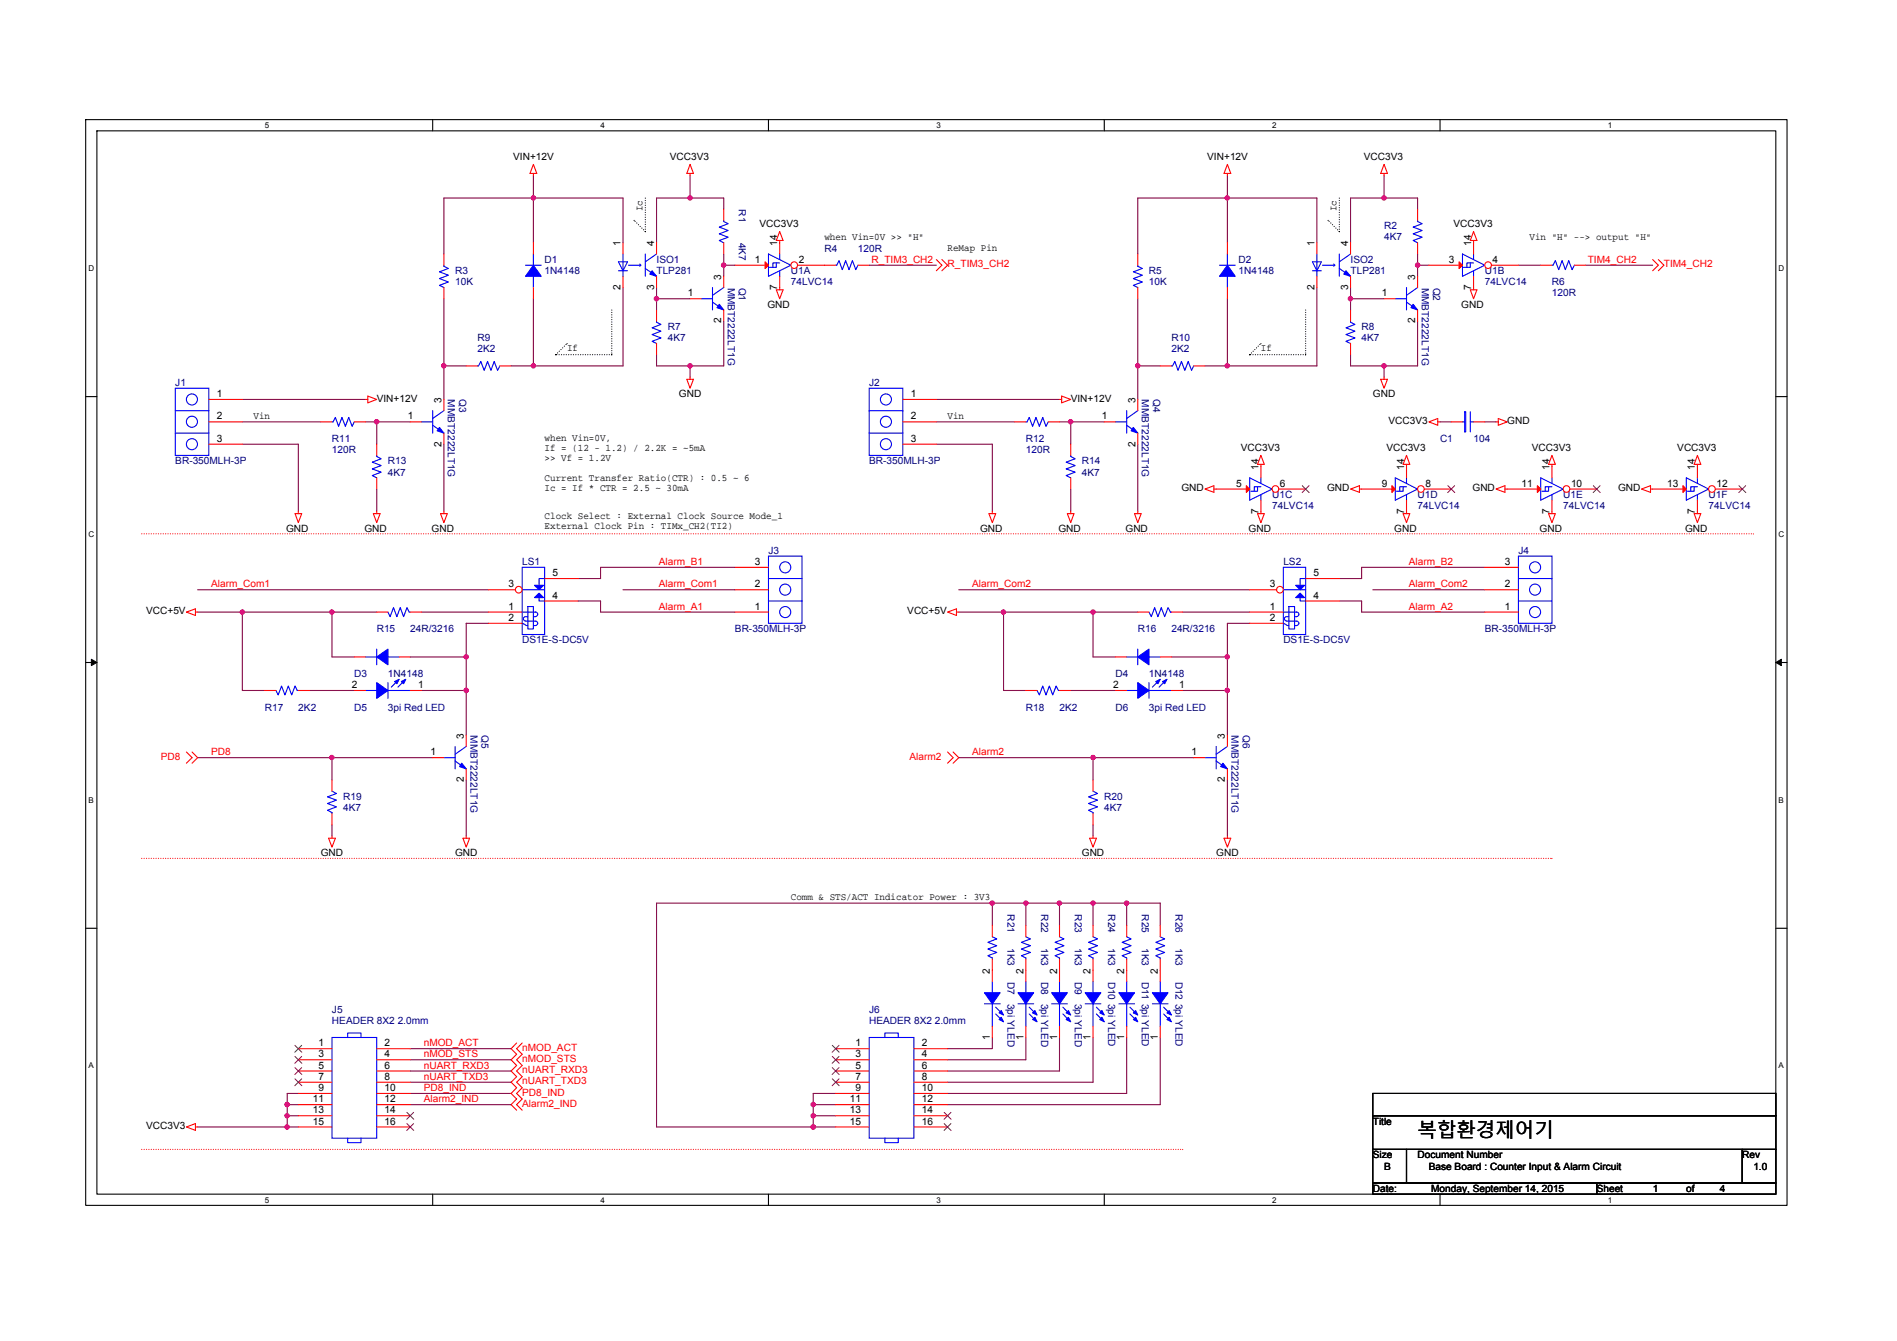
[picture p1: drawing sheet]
<svg xmlns="http://www.w3.org/2000/svg" width="297mm" height="210mm" viewBox="0 0 297 210" stroke-linecap="round" stroke-linejoin="round" font-family="sans-serif">
<path d="M13.4 18.7h266.4v170h-266.4zM15.2 20.5h262.9v166.5h-262.9z" fill="none" stroke="#000" stroke-width=".17"/>
<g fill="#fff">
<path d="M41.5 18.9h.6v1.4h-.6z"/>
<path d="M41.5 187.2h.6v1.4h-.6z"/>
</g>
<path d="M67.8 18.7v1.8M67.8 187v1.7" fill="none" stroke="#000" stroke-width=".17"/>
<g fill="#fff">
<path d="M94 18.9h.7v1.4h-.7z"/>
<path d="M94 187.2h.7v1.4h-.7z"/>
</g>
<path d="M120.3 18.7v1.8M120.3 187v1.7" fill="none" stroke="#000" stroke-width=".17"/>
<g fill="#fff">
<path d="M146.6 18.9h.7v1.4h-.7z"/>
<path d="M146.6 187.2h.7v1.4h-.7z"/>
</g>
<path d="M172.9 18.7v1.8M172.9 187v1.7" fill="none" stroke="#000" stroke-width=".17"/>
<g fill="#fff">
<path d="M199.2 18.9h.7v1.4h-.7z"/>
<path d="M199.2 187.2h.7v1.4h-.7z"/>
</g>
<path d="M225.5 18.7v1.8M225.5 187v1.7" fill="none" stroke="#000" stroke-width=".17"/>
<g fill="#fff">
<path d="M251.8 18.9h.7v1.4h-.7z"/>
<path d="M251.8 187.2h.7v1.4h-.7z"/>
<path d="M13.9 41.3h.8v1.4h-.8z"/>
<path d="M278.5 41.3h.9v1.4h-.9z"/>
<path d="M13.9 82.9h.8v1.4h-.8z"/>
<path d="M278.5 82.9h.9v1.4h-.9z"/>
</g>
<path d="M13.4 62.1h1.8M278.1 62.1h1.7" fill="none" stroke="#000" stroke-width=".17"/>
<g fill="#fff">
<path d="M13.9 124.5h.8v1.4h-.8z"/>
<path d="M278.5 124.5h.8v1.4h-.8z"/>
</g>
<path d="M13.4 103.7h1.8M278.1 103.7h1.7" fill="none" stroke="#000" stroke-width=".17"/>
<path d="M14.3 103.2l.9 .5-.9 .5zM278.1 103.7l.8-.5v1z" fill="#000" stroke="#000" stroke-width=".16"/>
<g fill="#fff">
<path d="M13.8 166.2h.9v1.4h-.9z"/>
<path d="M278.5 166.2h.8v1.4h-.8z"/>
</g>
<path d="M13.4 145.4h1.8M278.1 145.4h1.7M215 171.2h63.1v3.5h-63.1zM215 174.7h63.1v5.3h-63.1zM215 180h5.2v5.2h-5.2zM220.2 180h52.6v5.2h-52.6zM272.8 180h5.3v5.2h-5.3zM215 185.2h35v1.8h-35zM250 185.2h28.1v1.8h-28.1z" fill="none" stroke="#000" stroke-width=".17"/>
<g fill="none" stroke="#000" stroke-width=".17" stroke-dasharray="0 .3">
<path d="M99.3 34.5h.1M101 31v5.3M101 36.3h.1M101 36.3l-1.7-1.8M208 34.5h.1M209.7 31v5.3M209.7 36.3h.1M209.7 36.3l-1.7-1.8M87 55.5h.1M87 55.5l1.8-1.7M88.8 53.8h.1M95.8 48.5v7"/>
<path d="M95.8 55.5h.1M95.8 55.5h-8.8M195.7 55.5h.1M195.7 55.5l1.7-1.7M197.4 53.8h.1M204.4 48.5v7M204.4 55.5h.1M204.4 55.5h-8.7"/>
</g>
<path d="M22.2 83.6h252.3M274.5 83.6h.1M22.2 134.4h220.8M243 134.4h.1M22.2 180h163M185.2 180h.1" fill="none" stroke="#f00" stroke-width=".17" stroke-dasharray="0 .3"/>
<g fill="none" stroke="#800040" stroke-width=".17">
<path d="M83.5 27.5v3.5M83.5 31h-14v8.8M83.5 31v7M83.5 31h14.1v7M108.1 31h-5.3v7M108.1 27.5v3.5M108.1 31h5.2v1.8M113.3 39.8v1.7M192.2 31h14v7M192.2 31h-14v8.8M192.2 27.5v3.5M192.2 31v7"/>
<path d="M216.7 31h-5.2v7M216.7 27.5v3.5M216.7 31h5.3v1.8M222 39.8v1.7M69.5 57.3h3.5M69.5 46.8v15.7M80 57.3h3.5M83.5 46.8v10.5M97.6 45v12.3h-14.1M102.8 55.5v1.8h5.3M102.8 46.8v1.7M102.8 45v1.8"/>
<path d="M102.8 46.8h5.3M108.1 57.3v1.8M113.3 50.3v7h-5.2M113.3 41.5h1.8M113.3 41.5v1.8M136.1 41.5h10.5M178.2 57.3h3.5M178.2 46.8v15.7M188.7 57.3h3.5M192.2 46.8v10.5M206.2 45v12.3h-14M211.5 46.8h5.2"/>
<path d="M211.5 46.8v1.7M211.5 55.5v1.8h5.2M211.5 45v1.8M216.7 57.3v1.8M222 41.5h1.7M222 41.5v1.8M222 50.3v7h-5.3M237.8 41.5h3.5M248.3 41.5h10.5M37.9 62.5h19.3M37.9 69.6h8.8v10.5M37.9 66.1h12.3"/>
<path d="M57.2 66.1h1.8M59 76.6v3.5M59 66.1v3.5M59 66.1h5.2M69.5 69.6v10.5M146.6 69.6h8.8v10.5M146.6 62.5h19.3M146.6 66.1h12.3M165.9 66.1h1.8M167.7 66.1v3.5M167.7 66.1h5.2M167.7 76.6v3.5"/>
<path d="M178.2 69.6v10.5M225.5 66.1h1.7M232.5 66.1h1.7M30.9 95.8h7M30.9 92.4h45.6M37.9 95.8h14.1v7.1h3.5M37.9 95.8v12.3h3.6M52 95.8h7M66 95.8h10.5M76.5 97.6h-3.5v5.3M90.5 94.1h3.5v1.7h21.1M97.6 92.4h17.5"/>
<path d="M115.1 88.8h-21.1v1.8h-3.5M150.1 95.8h7M150.1 92.4h45.6M157.1 95.8h14.1M157.1 95.8v12.3h3.5M171.2 95.8h7M171.2 95.8v7.1h3.5M185.2 95.8h10.5M195.7 97.6h-3.5v5.3M209.7 94.1h3.5v1.7h19.3M215 92.4h17.5M232.5 88.8h-19.3v1.8h-3.5"/>
<path d="M30.9 118.6h21.1M48.5 108.1h7M52 118.6v3.5M52 118.6h15.8M64.2 102.9h8.8M66 108.1h7M73 102.9v5.2M73 108.1v7M150.1 118.6h21.1M167.7 108.1h7M171.2 118.6h15.7M171.2 118.6v3.5"/>
<path d="M183.4 102.9h8.8M185.2 108.1h7M192.2 108.1v7M192.2 102.9v5.2M52 129.2v1.7M73 122.1v8.8M171.2 129.2v1.7M192.2 122.1v8.8M155.4 141.4h-52.6v35.1h24.5M155.4 141.4h5.2M155.4 141.4v3.5M160.6 141.4h5.3"/>
<path d="M160.6 141.4v3.5M165.9 141.4v3.5M165.9 141.4h5.3M171.2 141.4v3.5M171.2 141.4h5.2M176.4 141.4v3.5M176.4 141.4h5.3v3.5M30.9 176.5h14.1M45 176.5h1.7M45 174.7h1.7M45 173h1.7M45 174.7v1.8"/>
<path d="M45 173v1.7M46.7 171.2h-1.7v1.8M64.2 171.2h15.8M64.2 173h15.8M64.2 167.7h15.8M64.2 169.5h15.8M64.2 165.9h15.8M64.2 164.2h15.8M127.3 173v1.7M127.3 174.7h3.5M127.3 176.5h3.5M127.3 173h3.5"/>
<path d="M127.3 174.7v1.8M130.8 171.2h-3.5v1.8M155.4 162.5v1.7h-7M160.6 162.5v3.4h-12.2M165.9 162.5v5.2h-17.5M171.2 162.5v7h-22.8M176.4 162.5v8.7h-28M181.7 162.5v10.5h-33.3"/>
</g>
<g fill="#f0f" stroke="#f0f" stroke-width=".17">
<circle cx="192.2" cy="31" r=".34"/>
<circle cx="192.2" cy="57.3" r=".34"/>
<circle cx="211.4" cy="46.8" r=".34"/>
<circle cx="222" cy="41.5" r=".34"/>
<circle cx="216.7" cy="57.3" r=".35"/>
<circle cx="216.7" cy="31" r=".35"/>
<circle cx="178.2" cy="57.3" r=".34"/>
<circle cx="167.6" cy="66" r=".34"/>
<circle cx="83.5" cy="31" r=".34"/>
<circle cx="83.5" cy="57.3" r=".34"/>
<circle cx="102.8" cy="46.8" r=".35"/>
<circle cx="113.3" cy="41.5" r=".34"/>
<circle cx="108.1" cy="57.3" r=".34"/>
<circle cx="108.1" cy="31" r=".34"/>
<circle cx="69.5" cy="57.3" r=".34"/>
<circle cx="59" cy="66" r=".35"/>
<circle cx="52" cy="95.8" r=".34"/>
<circle cx="52" cy="118.6" r=".34"/>
<circle cx="171.2" cy="118.6" r=".34"/>
<circle cx="192.2" cy="108.1" r=".34"/>
<circle cx="37.9" cy="95.8" r=".34"/>
<circle cx="171.2" cy="95.8" r=".34"/>
<circle cx="73" cy="108.1" r=".34"/>
<circle cx="192.2" cy="102.8" r=".34"/>
<circle cx="157.1" cy="95.8" r=".34"/>
<circle cx="73" cy="102.8" r=".34"/>
<circle cx="45" cy="176.5" r=".34"/>
<circle cx="45" cy="174.7" r=".34"/>
<circle cx="176.4" cy="141.4" r=".34"/>
<circle cx="171.2" cy="141.4" r=".34"/>
<circle cx="127.3" cy="176.5" r=".34"/>
<circle cx="127.3" cy="173" r=".34"/>
<circle cx="165.9" cy="141.4" r=".34"/>
<circle cx="155.4" cy="141.4" r=".35"/>
<circle cx="160.6" cy="141.4" r=".34"/>
<circle cx="127.3" cy="174.7" r=".34"/>
<circle cx="45" cy="173" r=".34"/>
</g>
<g fill="none" stroke="#f00" stroke-width=".17">
<path d="M83.5 25.7l.5 1.5h-1zM83.5 27.2v.3M108.1 25.7l.5 1.5h-1.1zM108.1 27.2v.3M122.1 36.3l.5 1.4h-1zM122.1 37.7v.3M192.2 25.7l.5 1.5h-1zM192.2 27.2v.3M216.7 25.7l.6 1.5h-1.1zM216.7 27.2v.3M230.7 36.3l.6 1.4h-1.1zM230.7 37.7v.3"/>
<path d="M107.5 59.4h1.1l-.5 1.4zM108.1 59.1v.3M121.6 45.4h1l-.5 1.4zM122.1 45v.4M146.6 40.6l.9 .9-.9 .9M147.5 40.6l.9 .9-.9 .9M216.2 59.4h1.1l-.6 1.4zM216.7 59.1v.3M230.2 45.4h1.1l-.6 1.4zM230.7 45v.4M258.8 40.6l.9 .9-.9 .9M259.7 40.6l.8 .9-.8 .9"/>
<path d="M57.2 62.5h.4M57.6 62l1.4 .5-1.4 .6zM165.9 62.5h.3M166.2 62l1.5 .5-1.5 .6zM167.7 74.8v1.8M167.7 69.6v1.7M188.7 76.6l1.4-.5v1zM190.1 76.6h.3M197.4 71.3l.6 1.4h-1.1zM197.4 72.7v.4M211.5 76.6l1.4-.5v1zM212.9 76.6h.3"/>
<path d="M220.2 71.3l.5 1.4h-1zM220.2 72.7v.4M223.7 66.1l1.4-.6v1.1zM225.1 66.1h.4M234.2 66.1h.4M234.2 76.6l1.4-.5v1zM234.6 65.5l1.4 .6-1.4 .5zM235.6 76.6h.4M243 71.3l.5 1.4h-1zM243 72.7v.4M257 76.6l1.4-.5v1zM258.4 76.6h.4"/>
<path d="M265.8 71.3l.5 1.4h-1zM265.8 72.7v.4M29.2 95.8l1.4-.5v1.1zM30.6 95.8h.3M46.2 80.4h1l-.5 1.4zM46.7 80.1v.3M58.5 80.4h1l-.5 1.4zM59 95.8h1.7M59 80.1v.3M64.2 95.8h1.8M69 80.4h1l-.5 1.4zM69.5 80.1v.3"/>
<path d="M148.4 95.8l1.4-.5v1.1zM149.8 95.8h.3M154.9 80.4h1l-.5 1.4zM155.4 80.1v.3M167.1 80.4h1.1l-.5 1.4zM167.7 80.1v.3M177.6 80.4h1.1l-.5 1.4zM178.2 80.1v.3M196.9 80.4h1.1l-.6 1.4zM197.4 80.1v.3M219.7 80.4h1l-.5 1.4zM220.2 80.1v.3"/>
<path d="M242.5 80.4h1l-.5 1.4zM243 80.1v.3M265.3 80.4h1l-.5 1.4zM265.8 80.1v.3M29.2 117.8l.9 .8-.9 .9M30.1 117.8l.8 .8-.8 .9M148.4 117.8l.8 .8-.8 .9M149.2 117.8l.9 .8-.9 .9M160.6 108.1h1.8M165.9 108.1h1.8M51.5 131.3h1l-.5 1.4zM52 130.9v.4"/>
<path d="M72.5 131.3h1l-.5 1.4zM73 130.9v.4M170.6 131.3h1.1l-.5 1.4zM171.2 130.9v.4M191.7 131.3h1l-.5 1.4zM192.2 130.9v.4M29.2 176.5l1.4-.6v1.1zM30.6 176.5h.3M46.7 164.2h5.3M46.7 165.9h5.3M46.7 167.7h5.3M46.7 169.5h5.3"/>
<path d="M46.7 171.2h5.3M46.7 173h5.3M46.7 174.7h5.3M46.7 176.5h5.3M59 164.2h5.2M59 165.9h5.2M59 167.7h5.2M59 169.5h5.2M59 171.2h5.2M59 173h5.2M59 174.7h5.2M59 176.5h5.2"/>
<path d="M80.9 163.3l-.9 .9 .9 .9-.9 .8 .9 .9-.9 .9 .9 .9-.9 .9 .9 .8-.9 .9 .9 .9-.9 .9 .9 .8M81.8 163.3l-.9 .9 .9 .9-.9 .8 .9 .9-.9 .9 .9 .9-.9 .9 .9 .8-.9 .9 .9 .9-.9 .9 .9 .8"/>
</g>
<g fill="none" stroke="#00f" stroke-width=".17">
<path d="M167.7 71.3v.2l.7 .3-1.5 .6 1.5 .5-1.5 .5 1.5 .5-1.5 .6 .8 .3M60.7 95.8l.4 .8 .5-1.5 .5 1.5 .6-1.5 .5 1.5 .5-1.5 .4 .7h.1M200.9 97.6l.3 .2M201 92.4h3.4M201 95.8h2M201 88.8h3.4v10.6h-3.4zM201.3 97.7l.1 .2 .4 .1M201.5 96.6a.34 .34 0 0 0-.4 .3 .34 .34 0 0 0 .4 .3M201.5 97.3h1.5M201.5 96.6h.3M201.8 95h.9v3.5h-.9zM202.7 96.6h.3"/>
<path d="M202.7 98h.3M203 95.8a.35 .35 0 0 1 .4 .4 .35 .35 0 0 1-.4 .3M203 97.3a.34 .34 0 0 1 .4 .3 .34 .34 0 0 1-.4 .3M203.6 93.6v.5h.8M204.4 90.6h-.8v1.1M162.4 108.1l.3 .7 .6-1.4 .5 1.4 .5-1.4 .5 1.4 .6-1.4 .3 .7h.2M52 162.5h7v15.7h-7zM54.4 162.5v-.7h2.1v.7M54.4 178.2v.7h2.1v-.7"/>
</g>
<path d="M46.2 163.7l1.1 1.1M46.2 165.4l1.1 1.1M46.2 167.2l1.1 1.1M46.2 168.9l1.1 1.1M47.2 163.7l-1 1.1M47.2 165.4l-1 1.1M47.2 167.2l-1 1.1M47.2 168.9l-1 1.1M63.7 174.2l1.1 1.1M63.7 175.9l1.1 1.1M64.8 174.2l-1.1 1.1M64.8 175.9l-1.1 1.1" fill="none" stroke="#804000" stroke-width=".16"/>
<g fill="#00f" stroke="#00f" stroke-width=".17">
<path d="M203.6 92.9l.7 .7h-1.4z" fill-rule="evenodd"/>
<path d="M202.9 91.7h1.4l-.7 .7z" fill-rule="evenodd"/>
</g>
<circle cx="200.4" cy="92.3" r=".52" fill="#fff" stroke="#f00" stroke-width=".17"/>
<g fill="none" stroke="#f00" stroke-width=".17">
<path d="M206.2 38v1.8M211.5 38v1.8M129.1 41.5h1.7M134.3 41.5h1.8M206.2 43.3v1.7M211.5 43.3v1.7M236 76.6h5.3M195.7 92.4h4.2M195.7 95.8h5.3M195.7 97.6h5.3M204.4 90.6h5.3M204.4 94.1h5.3"/>
<path d="M41.5 108.1h1.7M46.7 108.1h1.8M52 122.1v1.8M52 127.4v1.8"/>
</g>
<g fill="none" stroke="#00f" stroke-width=".17">
<path d="M206.2 39.8v3.5M209.7 39.8v3.5M211.5 39.8l-1.8 1.2M130.8 41.5h.2l.4-.7 .5 1.4 .5-1.4 .5 1.4 .6-1.4 .5 1.4 .3-.7M205.5 41h1.4l-.7 1.4zM205.5 42.4h1.4M207.1 41.5h1.9M208.8 41.3l.2 .2-.2 .2M209.7 42l1.8 1.3M241.3 74.8l3.5 1.8-3.5 1.7zM242.5 76.2v.7h-1.1M243 76.2h-1v.7"/>
<path d="M243 74.8v.9M243 77.4v.9M43.2 108.1l.4 .7 .5-1.4 .5 1.4 .5-1.4 .6 1.4 .5-1.4 .3 .7h.2M52 123.9l.7 .3-1.4 .6 1.4 .5-1.4 .5 1.4 .5-1.4 .6 .7 .3v.2"/>
</g>
<path d="M210.8 42.4l.7 .9-1.1-.4z" fill-rule="evenodd" fill="#00f" stroke="#00f" stroke-width=".17"/>
<path d="M240.7 76.1l.6 .5-.6 .5z" fill="#f00" stroke="#f00" stroke-width=".17"/>
<circle cx="245.3" cy="76.6" r=".52" fill="#fff" stroke="#f00" stroke-width=".17"/>
<path d="M243 73.1v1.7M243 78.3v1.8M245.8 76.6h4.2M174.7 108.1h1.7M183.4 108.1h1.8" fill="none" stroke="#f00" stroke-width=".17"/>
<path d="M249.5 76.1l1.1 1M250.5 76.1l-1 1" fill="none" stroke="#804000" stroke-width=".16"/>
<g fill="none" stroke="#00f" stroke-width=".17">
<path d="M81.7 97.6l.4 .2M81.8 88.8h3.5v10.6h-3.5zM81.8 92.4h3.5M81.8 95.8h2.1M82.1 97.7l.2 .2 .4 .1M82.3 97.3h1.6M82.7 95h.8v3.5h-.8zM82.7 96.6h-.4a.34 .34 0 0 0-.3 .3 .34 .34 0 0 0 .3 .3M83.5 96.6h.4M83.5 98h.4M83.9 95.8a.35 .35 0 0 1 .3 .4 .35 .35 0 0 1-.3 .3M83.9 97.3a.34 .34 0 0 1 .3 .3 .34 .34 0 0 1-.3 .3"/>
<path d="M84.4 93.6v.5h.9M85.3 90.6h-.9v1.1M176.4 108.1h1.8M179.9 106.9v2.4M179.9 108.1h3.5M181.5 106.5l-1.1 1.1M182.5 106.5l-1 1.1"/>
</g>
<g fill="#00f" stroke="#00f" stroke-width=".17">
<path d="M178.2 106.9l1.7 1.2-1.7 1.2z" fill-rule="evenodd"/>
<path d="M182 106.7l.7-.3-.3 .7z" fill-rule="evenodd"/>
<path d="M181 106.7l.7-.3-.4 .7z" fill-rule="evenodd"/>
<path d="M83.7 93.6l.7-.7 .7 .7z" fill-rule="evenodd"/>
<path d="M83.7 91.7h1.4l-.7 .7z" fill-rule="evenodd"/>
</g>
<circle cx="81.2" cy="92.3" r=".52" fill="#fff" stroke="#f00" stroke-width=".17"/>
<g fill="none" stroke="#f00" stroke-width=".17">
<path d="M97.6 38v1.8M102.8 38v1.8M113.3 38v1.8M113.3 32.8v1.7M192.2 38v1.8M222 38v1.8M222 32.8v1.7M97.6 43.3v1.7M102.8 43.3v1.7M192.2 45v1.8M216.7 46.8h1.8M222 43.3v1.7"/>
<path d="M222 48.5v1.8M241.3 41.5h1.7M246.5 41.5h1.8M64.2 66.1h1.8M69.5 62.5v1.8M69.5 67.8v1.8M158.9 66.1h1.7M164.1 66.1h1.8M213.2 76.6h5.3M227.2 66.1h1.8M230.7 66.1h1.8M76.5 92.4h4.2"/>
<path d="M76.5 95.8h5.3M76.5 97.6h5.3M85.3 90.6h5.2M85.3 94.1h5.2M178.2 95.8h1.7M183.4 95.8h1.8M171.2 150.2v3.5M171.2 144.9v1.8M176.4 144.9v1.8M176.4 150.2v1.7M171.2 160.7v1.8"/>
</g>
<g fill="none" stroke="#00f" stroke-width=".17">
<path d="M97.6 39.8v3.5M101 39.8v3.5M102.8 39.8l-1.8 1.2M113.3 34.5v.2l.7 .3-1.4 .6 1.4 .5-1.4 .5 1.4 .5-1.4 .6 .7 .3M192.2 39.8v1.7M222 34.5v.2l.7 .3-1.4 .6 1.4 .5-1.4 .5 1.4 .5-1.4 .6 .7 .3M96.8 41h1.5l-.7 1.4zM96.8 42.4h1.5M98.4 41.5h1.9M100.2 41.3l.1 .2-.1 .2M101 42l1.8 1.3M191 41.5h2.4"/>
<path d="M192.2 43.3v1.7M218.5 46.8h1.7M220.2 47.3l1.8 1.2M220.2 45v3.5M222 45l-1.8 1.2M243 41.5h.2l.3-.7 .6 1.4 .5-1.4 .5 1.4 .5-1.4 .6 1.4 .3-.7M66 66.1h1.8M67.8 66.6l1.7 1.2M67.8 64.3v3.5M69.5 64.3l-1.7 1.2M160.6 66.1h.2l.4-.7 .5 1.4 .5-1.4 .5 1.4 .6-1.4 .5 1.4 .3-.7M218.5 74.8l3.5 1.8-3.5 1.7z"/>
<path d="M219.7 76.2v.7h-1.1M220.2 76.2h-1v.7M220.2 74.8v.9M220.2 77.4v.9M229 66.1h.3M229.3 64.5h.2v3.1h-.2zM230.2 64.5v3.1M230.2 66.1h.5M179.9 95.8l.4 .8 .5-1.5 .5 1.5 .5-1.5 .6 1.5 .5-1.5 .4 .7h.1M169.9 157.2h2.5M171.2 153.7v1.7M171.2 157.2v3.5"/>
<path d="M171.2 146.7l.6 .3-1.3 .6 1.3 .5-1.3 .5 1.3 .5-1.3 .5 .7 .4v.2M171.7 157.7l1 1.1M171.7 158.8l1 1M176.4 146.7l.7 .3-1.4 .6 1.4 .5-1.4 .5 1.4 .5-1.4 .5 .7 .4v.2"/>
</g>
<g fill="#00f" stroke="#00f" stroke-width=".17">
<path d="M102.1 42.4l.7 .9-1.1-.4z" fill-rule="evenodd"/>
<path d="M192.2 41.5l1.2 1.8h-2.4z" fill-rule="evenodd"/>
<path d="M169.9 155.4h2.5l-1.2 1.8z" fill-rule="evenodd"/>
<path d="M172.5 159.3l.4 .7-.7-.4z" fill-rule="evenodd"/>
<path d="M172.5 158.2l.4 .7-.7-.3z" fill-rule="evenodd"/>
<path d="M221.3 47.6l.7 .9-1.1-.3z" fill-rule="evenodd"/>
<path d="M68.8 66.9l.7 .9-1.1-.3z" fill-rule="evenodd"/>
</g>
<path d="M217.9 76.1l.6 .5-.6 .5z" fill="#f00" stroke="#f00" stroke-width=".17"/>
<circle cx="222.5" cy="76.6" r=".52" fill="#fff" stroke="#f00" stroke-width=".17"/>
<g fill="none" stroke="#f00" stroke-width=".17">
<path d="M83.5 38v1.8M83.5 45v1.8M108.1 46.8h1.7M113.3 43.3v1.7M113.3 48.5v1.8M211.5 53.8v1.7M211.5 48.5v1.8M172.9 66.1h1.8M178.2 62.5v1.8M178.2 67.8v1.8M190.4 76.6h5.3M220.2 73.1v1.7"/>
<path d="M220.2 78.3v1.8M223 76.6h4.2M155.4 144.9v1.8M155.4 150.2v1.7M165.9 151.9v1.8M165.9 160.7v1.8"/>
</g>
<path d="M226.7 76.1l1.1 1M227.8 76.1l-1.1 1" fill="none" stroke="#804000" stroke-width=".16"/>
<g fill="none" stroke="#00f" stroke-width=".17">
<path d="M83.5 39.8v1.7M82.3 41.5h2.4M83.5 43.3v1.7M109.8 46.8h1.8M111.6 47.3l1.7 1.2M111.6 45v3.5M113.3 45l-1.7 1.2M211.5 50.3v.2l.7 .3-1.4 .5 1.4 .6-1.4 .5 1.4 .5-1.4 .5 .7 .4M174.7 66.1h1.7M176.4 66.6l1.8 1.2M176.4 64.3v3.5M178.2 64.3l-1.8 1.2"/>
<path d="M195.7 74.8l3.5 1.8-3.5 1.7zM196.9 76.2v.7h-1M197.4 76.2h-1v.7M197.4 74.8v.9M197.4 77.4v.9M155.4 146.7l.7 .3-1.4 .6 1.4 .5-1.4 .5 1.4 .5-1.4 .5 .7 .4v.2M164.7 157.2h2.4M165.9 153.7v1.7M165.9 157.2v3.5M166.4 157.7l1.1 1.1M166.4 158.8l1.1 1"/>
</g>
<g fill="#00f" stroke="#00f" stroke-width=".17">
<path d="M112.6 47.6l.7 .9-1-.3z" fill-rule="evenodd"/>
<path d="M83.5 41.5l1.2 1.8h-2.4z" fill-rule="evenodd"/>
<path d="M164.7 155.4h2.4l-1.2 1.8z" fill-rule="evenodd"/>
<path d="M166.9 159.6l.4-.3 .4 .7z" fill-rule="evenodd"/>
<path d="M167.3 158.2l.4 .7-.8-.3z" fill-rule="evenodd"/>
<path d="M177.5 66.9l.7 .9-1.1-.3z" fill-rule="evenodd"/>
</g>
<path d="M195.2 76.1l.5 .5-.5 .5z" fill="#f00" stroke="#f00" stroke-width=".17"/>
<circle cx="199.7" cy="76.6" r=".52" fill="#fff" stroke="#f00" stroke-width=".17"/>
<g fill="none" stroke="#f00" stroke-width=".17">
<path d="M102.8 53.8v1.7M102.8 48.5v1.8M223.7 41.5h5.3M32.7 62.5h5.2M32.7 66.1h5.2M32.7 69.6h5.2M197.4 73.1v1.7M197.4 78.3v1.8M200.3 76.6h4.1M115.1 95.8h5.2M115.1 92.4h5.2M115.1 88.8h5.2"/>
<path d="M232.5 95.8h5.3M232.5 92.4h5.3M232.5 88.8h5.3M55.5 108.1h1.7M55.5 102.9h1.7M62.5 102.9h1.7M64.2 108.1h1.8M174.7 102.9h1.7M181.7 102.9h1.7M171.2 122.1v1.8M171.2 127.4v1.8M155.4 151.9v1.8"/>
<path d="M160.6 144.9v1.8M160.6 150.2v1.7M165.9 144.9v1.8M165.9 150.2v1.7M176.4 151.9v1.8M181.7 150.2v3.5M181.7 144.9v1.8M155.4 160.7v1.8M176.4 160.7v1.8M181.7 160.7v1.8"/>
</g>
<path d="M203.9 76.1l1.1 1M205 76.1l-1.1 1" fill="none" stroke="#804000" stroke-width=".16"/>
<g fill="none" stroke="#00f" stroke-width=".17">
<path d="M229 39.8l3.5 1.7-3.5 1.8zM230.7 39.8v.8M102.8 50.3v.2l.7 .3-1.4 .5 1.4 .6-1.4 .5 1.4 .5-1.4 .5 .7 .4M230.2 41.2v.7h-1M230.7 41.2h-1v.7M230.7 42.4v.9M27.4 64.3h5.3M27.4 67.8h5.3M27.4 60.8h5.3v10.5h-5.3zM120.3 87.1h5.3v10.5h-5.3zM120.3 94.1h5.3M120.3 90.6h5.3"/>
<path d="M237.8 87.1h5.2v10.5h-5.2zM237.8 94.1h5.2M237.8 90.6h5.2M57.2 108.1h1.8M57.2 102.9h1.8M59 101.6v2.5M60.7 106.9v2.4M60.7 108.1h3.5M60.7 102.9h1.8M62.3 106.5l-1 1.1M63.4 106.5l-1.1 1.1M176.4 102.9h1.8"/>
<path d="M178.2 101.6v2.5M179.9 102.9h1.8M171.2 123.9l.6 .3-1.3 .6 1.3 .5-1.3 .5 1.3 .5-1.3 .6 .7 .3v.2M154.2 157.2h2.4M155.4 153.7v1.7M155.4 157.2v3.5M155.9 157.7l1.1 1.1M155.9 158.8l1.1 1M160.6 146.7l.8 .3-1.5 .6 1.5 .5-1.5 .5 1.5 .5-1.5 .5 .7 .4v.2M165.9 146.7l.7 .3-1.4 .6 1.4 .5-1.4 .5 1.4 .5-1.4 .5 .7 .4v.2M175.2 157.2h2.4M176.4 153.7v1.7"/>
<path d="M176.4 157.2v3.5M176.9 157.7l1.1 1.1M176.9 158.8l1.1 1M180.4 157.2h2.5M181.7 153.7v1.7M181.7 157.2v3.5M181.7 146.7l.7 .3-1.4 .6 1.4 .5-1.4 .5 1.4 .5-1.4 .5 .7 .4v.2M182.2 157.7l1.1 1.1M182.2 158.8l1.1 1"/>
<circle cx="30.1" cy="69.6" r=".87"/>
<circle cx="30.1" cy="62.5" r=".87"/>
<circle cx="30.1" cy="66" r=".87"/>
<circle cx="123" cy="92.3" r=".87"/>
<circle cx="123" cy="88.8" r=".87"/>
<circle cx="123" cy="95.8" r=".87"/>
<circle cx="240.4" cy="92.3" r=".87"/>
<circle cx="240.4" cy="95.8" r=".87"/>
<circle cx="240.4" cy="88.8" r=".87"/>
</g>
<g fill="#00f" stroke="#00f" stroke-width=".17">
<path d="M175.2 155.4h2.4l-1.2 1.8z" fill-rule="evenodd"/>
<path d="M177.5 159.6l.3-.3 .4 .7z" fill-rule="evenodd"/>
<path d="M177.8 158.2l.4 .7-.7-.3z" fill-rule="evenodd"/>
<path d="M178.2 102.9l1.7-1.3v2.5z" fill-rule="evenodd"/>
<path d="M59 106.9l1.7 1.2-1.7 1.2z" fill-rule="evenodd"/>
<path d="M62.8 106.7l.7-.3-.3 .7z" fill-rule="evenodd"/>
<path d="M61.8 106.7l.7-.3-.4 .7z" fill-rule="evenodd"/>
<path d="M180.4 155.4h2.5l-1.2 1.8z" fill-rule="evenodd"/>
<path d="M183.1 159.3l.3 .7-.7-.4z" fill-rule="evenodd"/>
<path d="M183.1 158.2l.3 .7-.7-.3z" fill-rule="evenodd"/>
<path d="M154.2 155.4h2.4l-1.2 1.8z" fill-rule="evenodd"/>
<path d="M156.8 159.3l.3 .7-.7-.4z" fill-rule="evenodd"/>
<path d="M156.8 158.2l.3 .7-.7-.3z" fill-rule="evenodd"/>
<path d="M59 102.9l1.7-1.3v2.5z" fill-rule="evenodd"/>
</g>
<path d="M228.5 41l.5 .5-.5 .6z" fill="#f00" stroke="#f00" stroke-width=".17"/>
<circle cx="233" cy="41.5" r=".52" fill="#fff" stroke="#f00" stroke-width=".17"/>
<path d="M230.7 38v1.8M115.1 41.5h5.2M230.7 43.3v1.7M233.5 41.5h4.3" fill="none" stroke="#f00" stroke-width=".17"/>
<path d="M120.3 39.8l3.5 1.7-3.5 1.8zM122.1 39.8v.8M121.6 41.2v.7h-1.1M122.1 41.2h-1.1v.7M122.1 42.4v.9" fill="none" stroke="#00f" stroke-width=".17"/>
<path d="M119.8 41l.5 .5-.5 .6z" fill="#f00" stroke="#f00" stroke-width=".17"/>
<circle cx="124.4" cy="41.5" r=".52" fill="#fff" stroke="#f00" stroke-width=".17"/>
<path d="M122.1 38v1.8M73 57.3h1.8M78.3 57.3h1.7M122.1 43.3v1.7M124.9 41.5h4.2M181.7 57.3h1.7M186.9 57.3h1.8M141.4 62.5h5.2M141.4 66.1h5.2M141.4 69.6h5.2M258.8 76.6h5.3" fill="none" stroke="#f00" stroke-width=".17"/>
<g fill="none" stroke="#00f" stroke-width=".17">
<path d="M74.8 57.3h.1l.4-.7 .5 1.4 .5-1.4 .6 1.4 .5-1.4 .5 1.4 .4-.7M183.4 57.3h.2l.4-.7 .5 1.4 .5-1.4 .5 1.4 .6-1.4 .5 1.4 .3-.7M136.1 60.8h5.3v10.5h-5.3zM136.1 64.3h5.3M136.1 67.8h5.3M264.1 74.8l3.4 1.8-3.4 1.7zM265.3 76.2v.7h-1.1M265.8 76.2h-1.1v.7M265.8 74.8v.9M265.8 77.4v.9"/>
<circle cx="138.7" cy="69.6" r=".87"/>
<circle cx="138.7" cy="66" r=".87"/>
<circle cx="138.7" cy="62.5" r=".87"/>
</g>
<path d="M263.5 76.1l.6 .5-.6 .5z" fill="#f00" stroke="#f00" stroke-width=".17"/>
<circle cx="268.1" cy="76.6" r=".52" fill="#fff" stroke="#f00" stroke-width=".17"/>
<g fill="none" stroke="#f00" stroke-width=".17">
<path d="M69.5 39.8v1.7M178.2 39.8v1.7M69.5 45v1.8M178.2 45v1.8M50.2 66.1h1.8M55.5 66.1h1.7M59 74.8v1.8M59 69.6v1.7M265.8 73.1v1.7M265.8 78.3v1.8M268.6 76.6h4.2M67.8 118.6h1.7"/>
<path d="M73 115.1v1.8M186.9 118.6h1.8M192.2 115.1v1.8M73 120.4v1.7M192.2 120.4v1.7M160.6 151.9v1.8M130.8 164.2h5.3M130.8 165.9h5.3M130.8 167.7h5.3M130.8 169.5h5.3M130.8 171.2h5.3M130.8 173h5.3"/>
<path d="M130.8 174.7h5.3M130.8 176.5h5.3M143.1 164.2h5.3M143.1 165.9h5.3M143.1 167.7h5.3M143.1 169.5h5.3M143.1 171.2h5.3M143.1 173h5.3M143.1 174.7h5.3M143.1 176.5h5.3M160.6 160.7v1.8"/>
</g>
<g fill="none" stroke="#804000" stroke-width=".16">
<path d="M272.3 76.1l1.1 1M273.3 76.1l-1 1M130.3 163.7l1.1 1.1M130.3 165.4l1.1 1.1M130.3 167.2l1.1 1.1M130.3 168.9l1.1 1.1M131.4 163.7l-1.1 1.1M131.4 165.4l-1.1 1.1M131.4 167.2l-1.1 1.1M131.4 168.9l-1.1 1.1M147.8 174.2l1.1 1.1M147.8 175.9l1.1 1.1"/>
<path d="M148.9 174.2l-1.1 1.1M148.9 175.9l-1.1 1.1"/>
</g>
<g fill="none" stroke="#00f" stroke-width=".17">
<path d="M69.5 41.5v.2l.7 .3-1.4 .6 1.4 .5-1.4 .5 1.4 .6-1.4 .5 .7 .3M178.2 41.5v.2l.7 .3-1.4 .6 1.4 .5-1.4 .5 1.4 .6-1.4 .5 .7 .3M52 66.1h.2l.3-.7 .5 1.4 .5-1.4 .6 1.4 .5-1.4 .5 1.4 .4-.7M59 71.3v.2l.7 .3-1.4 .6 1.4 .5-1.4 .5 1.4 .5-1.4 .6 .7 .3M69.5 118.6h1.8M71.3 119.2l1.7 1.2M71.3 116.9v3.5M73 116.9l-1.7 1.2M188.7 118.6h1.7M190.4 119.2l1.8 1.2M190.4 116.9v3.5M192.2 116.9l-1.8 1.2"/>
<path d="M159.4 157.2h2.5M160.6 153.7v1.7M160.6 157.2v3.5M161.2 157.7l1 1.1M161.2 158.8l1 1M136.1 162.5h7v15.7h-7zM138.6 162.5v-.7h2v.7M138.6 178.2v.7h2v-.7"/>
</g>
<g fill="#00f" stroke="#00f" stroke-width=".17">
<path d="M72.3 119.5l.7 .9-1-.4z" fill-rule="evenodd"/>
<path d="M191.5 119.5l.7 .9-1.1-.4z" fill-rule="evenodd"/>
<path d="M159.4 155.4h2.5l-1.3 1.8z" fill-rule="evenodd"/>
<path d="M161.7 159.6l.3-.3 .4 .7z" fill-rule="evenodd"/>
<path d="M162 158.2l.4 .7-.7-.3z" fill-rule="evenodd"/>
</g>
<g fill="#f0f" stroke="#f0f" stroke-width=".17">
<circle cx="192.2" cy="31" r=".34"/>
<circle cx="192.2" cy="57.3" r=".34"/>
<circle cx="211.4" cy="46.8" r=".34"/>
<circle cx="222" cy="41.5" r=".34"/>
<circle cx="216.7" cy="57.3" r=".35"/>
<circle cx="216.7" cy="31" r=".35"/>
<circle cx="178.2" cy="57.3" r=".34"/>
<circle cx="167.6" cy="66" r=".34"/>
<circle cx="83.5" cy="31" r=".34"/>
<circle cx="83.5" cy="57.3" r=".34"/>
<circle cx="102.8" cy="46.8" r=".35"/>
<circle cx="113.3" cy="41.5" r=".34"/>
<circle cx="108.1" cy="57.3" r=".34"/>
<circle cx="108.1" cy="31" r=".34"/>
<circle cx="69.5" cy="57.3" r=".34"/>
<circle cx="59" cy="66" r=".35"/>
<circle cx="52" cy="95.8" r=".34"/>
<circle cx="52" cy="118.6" r=".34"/>
<circle cx="171.2" cy="118.6" r=".34"/>
<circle cx="192.2" cy="108.1" r=".34"/>
<circle cx="37.9" cy="95.8" r=".34"/>
<circle cx="171.2" cy="95.8" r=".34"/>
<circle cx="73" cy="108.1" r=".34"/>
<circle cx="192.2" cy="102.8" r=".34"/>
<circle cx="157.1" cy="95.8" r=".34"/>
<circle cx="73" cy="102.8" r=".34"/>
<circle cx="45" cy="176.5" r=".34"/>
<circle cx="45" cy="174.7" r=".34"/>
<circle cx="176.4" cy="141.4" r=".34"/>
<circle cx="171.2" cy="141.4" r=".34"/>
<circle cx="127.3" cy="176.5" r=".34"/>
<circle cx="127.3" cy="173" r=".34"/>
<circle cx="165.9" cy="141.4" r=".34"/>
<circle cx="155.4" cy="141.4" r=".35"/>
<circle cx="160.6" cy="141.4" r=".34"/>
<circle cx="127.3" cy="174.7" r=".34"/>
<circle cx="45" cy="173" r=".34"/>
</g>
<text font-size="3" x="222" y="178">복합환경제어기</text>
<g font-size="1.6">
<text x="80.4" y="25">VIN+12V</text>
<text x="104.9" y="25">VCC3V3</text>
<text x="189" y="25">VIN+12V</text>
<text x="213.6" y="25">VCC3V3</text>
<text x="100.6" y="33.1" transform="rotate(-90 100.6 33.1)">Ic</text>
<text x="118.9" y="35.6">VCC3V3</text>
<text x="209.3" y="33.1" transform="rotate(-90 209.3 33.1)">Ic</text>
<text x="227.6" y="35.6">VCC3V3</text>
<text x="97.2" y="38.5" transform="rotate(-90 97.2 38.5)">1</text>
<text x="102.4" y="38.5" transform="rotate(-90 102.4 38.5)">4</text>
<text x="118.2" y="41.1">1</text>
<text x="121.7" y="38.5" transform="rotate(-90 121.7 38.5)">14</text>
<text x="125.1" y="41.1">2</text>
<text x="129.1" y="37.5">when Vin=0V &gt;&gt; &quot;H&quot;</text>
<text x="148.4" y="39.3">ReMap Pin</text>
<text x="205.8" y="38.5" transform="rotate(-90 205.8 38.5)">1</text>
<text x="211.1" y="38.5" transform="rotate(-90 211.1 38.5)">4</text>
<text x="226.9" y="41.1">3</text>
<text x="230.4" y="38.5" transform="rotate(-90 230.4 38.5)">14</text>
<text x="233.7" y="41.1">4</text>
<text x="239.5" y="37.5">Vin &quot;H&quot; --&gt; output &quot;H&quot;</text>
<text x="97.2" y="45.4" transform="rotate(-90 97.2 45.4)">2</text>
<text x="102.4" y="45.4" transform="rotate(-90 102.4 45.4)">3</text>
<text x="107.7" y="46.4">1</text>
<text x="112.9" y="43.8" transform="rotate(-90 112.9 43.8)">3</text>
<text x="121.7" y="45.4" transform="rotate(-90 121.7 45.4)">7</text>
<text x="205.8" y="45.4" transform="rotate(-90 205.8 45.4)">2</text>
<text x="211.1" y="45.4" transform="rotate(-90 211.1 45.4)">3</text>
<text x="216.4" y="46.4">1</text>
<text x="221.6" y="43.8" transform="rotate(-90 221.6 43.8)">3</text>
<text x="230.4" y="45.4" transform="rotate(-90 230.4 45.4)">7</text>
<text x="112.9" y="50.7" transform="rotate(-90 112.9 50.7)">2</text>
<text x="120.2" y="48.2">GND</text>
<text x="221.6" y="50.7" transform="rotate(-90 221.6 50.7)">2</text>
<text x="228.8" y="48.2">GND</text>
<text x="88.8" y="55">If</text>
<text x="197.4" y="55">If</text>
<text x="33.9" y="62.2">1</text>
<text x="33.9" y="65.7">2</text>
<text x="39.7" y="65.6">Vin</text>
<text x="59" y="62.9">VIN+12V</text>
<text x="63.9" y="65.7">1</text>
<text x="69.1" y="63.1" transform="rotate(-90 69.1 63.1)">3</text>
<text x="106.3" y="62.2">GND</text>
<text x="142.6" y="62.2">1</text>
<text x="142.6" y="65.7">2</text>
<text x="148.4" y="65.6">Vin</text>
<text x="167.7" y="62.9">VIN+12V</text>
<text x="172.5" y="65.7">1</text>
<text x="177.8" y="63.1" transform="rotate(-90 177.8 63.1)">3</text>
<text x="215" y="62.2">GND</text>
<text x="33.9" y="69.2">3</text>
<text x="69.1" y="69.9" transform="rotate(-90 69.1 69.9)">2</text>
<text x="85.3" y="69.1">when Vin=0V,</text>
<text x="85.3" y="70.6">If = (12 - 1.2) / 2.2K = ~5mA</text>
<text x="142.6" y="69.2">3</text>
<text x="177.8" y="69.9" transform="rotate(-90 177.8 69.9)">2</text>
<text x="194.3" y="70.6">VCC3V3</text>
<text x="217.1" y="70.6">VCC3V3</text>
<text x="217.4" y="66.4">VCC3V3</text>
<text x="236" y="66.4">GND</text>
<text x="239.9" y="70.6">VCC3V3</text>
<text x="262.6" y="70.6">VCC3V3</text>
<text x="85.3" y="72.2">&gt;&gt; Vf = 1.2V</text>
<text x="85.3" y="75.3">Current Transfer Ratio(CTR) : 0.5 ~ 6</text>
<text x="85.3" y="76.9">Ic = If * CTR = 2.5 ~ 30mA</text>
<text x="185" y="76.9">GND</text>
<text x="193.6" y="76.2">5</text>
<text x="197.1" y="73.6" transform="rotate(-90 197.1 73.6)">14</text>
<text x="200.4" y="76.2">6</text>
<text x="207.8" y="76.9">GND</text>
<text x="216.4" y="76.2">9</text>
<text x="219.9" y="73.6" transform="rotate(-90 219.9 73.6)">14</text>
<text x="223.2" y="76.2">8</text>
<text x="230.6" y="76.9">GND</text>
<text x="238.2" y="76.2">11</text>
<text x="242.6" y="73.6" transform="rotate(-90 242.6 73.6)">14</text>
<text x="246" y="76.2">10</text>
<text x="253.4" y="76.9">GND</text>
<text x="261" y="76.2">13</text>
<text x="265.4" y="73.6" transform="rotate(-90 265.4 73.6)">14</text>
<text x="268.8" y="76.2">12</text>
<text x="44.8" y="83.2">GND</text>
<text x="57.1" y="83.2">GND</text>
<text x="67.6" y="83.2">GND</text>
<text x="85.3" y="81.3">Clock Select : External Clock Source Mode_1</text>
<text x="85.3" y="82.9">External Clock Pin : TIMx_CH2(TI2)</text>
<text x="153.5" y="83.2">GND</text>
<text x="165.7" y="83.2">GND</text>
<text x="176.2" y="83.2">GND</text>
<text x="195.5" y="83.2">GND</text>
<text x="197.1" y="80.4" transform="rotate(-90 197.1 80.4)">7</text>
<text x="218.3" y="83.2">GND</text>
<text x="219.9" y="80.4" transform="rotate(-90 219.9 80.4)">7</text>
<text x="241.1" y="83.2">GND</text>
<text x="242.6" y="80.4" transform="rotate(-90 242.6 80.4)">7</text>
<text x="263.9" y="83.2">GND</text>
<text x="265.4" y="80.4" transform="rotate(-90 265.4 80.4)">7</text>
<text x="118.2" y="88.5">3</text>
<text x="235.6" y="88.5">3</text>
<text x="79.6" y="92">3</text>
<text x="79.6" y="95.5">1</text>
<text x="86.5" y="90.2">5</text>
<text x="86.5" y="93.7">4</text>
<text x="118.2" y="95.5">1</text>
<text x="118.2" y="92">2</text>
<text x="198.8" y="92">3</text>
<text x="198.8" y="95.5">1</text>
<text x="205.7" y="90.2">5</text>
<text x="205.7" y="93.7">4</text>
<text x="235.6" y="95.5">1</text>
<text x="235.6" y="92">2</text>
<text x="22.9" y="96.2">VCC+5V</text>
<text x="79.6" y="97.2">2</text>
<text x="142.1" y="96.2">VCC+5V</text>
<text x="198.8" y="97.2">2</text>
<text x="55.1" y="107.7">2</text>
<text x="65.5" y="107.7">1</text>
<text x="174.3" y="107.7">2</text>
<text x="184.7" y="107.7">1</text>
<text x="67.4" y="118.3">1</text>
<text x="72.6" y="115.7" transform="rotate(-90 72.6 115.7)">3</text>
<text x="186.6" y="118.3">1</text>
<text x="191.8" y="115.7" transform="rotate(-90 191.8 115.7)">3</text>
<text x="72.6" y="122.5" transform="rotate(-90 72.6 122.5)">2</text>
<text x="191.8" y="122.5" transform="rotate(-90 191.8 122.5)">2</text>
<text x="50.2" y="134">GND</text>
<text x="71.3" y="134">GND</text>
<text x="169.4" y="134">GND</text>
<text x="190.4" y="134">GND</text>
<text x="123.8" y="140.9">Comm &amp; STS/ACT Indicator Power : 3V3</text>
<text x="155" y="152.5" transform="rotate(-90 155 152.5)">2</text>
<text x="160.2" y="152.5" transform="rotate(-90 160.2 152.5)">2</text>
<text x="165.5" y="152.5" transform="rotate(-90 165.5 152.5)">2</text>
<text x="170.8" y="152.5" transform="rotate(-90 170.8 152.5)">2</text>
<text x="176" y="152.5" transform="rotate(-90 176 152.5)">2</text>
<text x="181.3" y="152.5" transform="rotate(-90 181.3 152.5)">2</text>
<text x="49.9" y="163.8">1</text>
<text x="49.9" y="165.6">3</text>
<text x="49.9" y="167.3">5</text>
<text x="60.2" y="163.8">2</text>
<text x="60.2" y="165.6">4</text>
<text x="60.2" y="167.3">6</text>
<text x="134" y="163.8">1</text>
<text x="134" y="165.6">3</text>
<text x="134" y="167.3">5</text>
<text x="144.3" y="163.8">2</text>
<text x="144.3" y="165.6">4</text>
<text x="144.3" y="167.3">6</text>
<text x="155" y="162.8" transform="rotate(-90 155 162.8)">1</text>
<text x="160.2" y="162.8" transform="rotate(-90 160.2 162.8)">1</text>
<text x="165.5" y="162.8" transform="rotate(-90 165.5 162.8)">1</text>
<text x="170.8" y="162.8" transform="rotate(-90 170.8 162.8)">1</text>
<text x="176" y="162.8" transform="rotate(-90 176 162.8)">1</text>
<text x="181.3" y="162.8" transform="rotate(-90 181.3 162.8)">1</text>
<text x="49" y="172.6">11</text>
<text x="49.9" y="169.1">7</text>
<text x="49.9" y="170.8">9</text>
<text x="60.2" y="169.1">8</text>
<text x="60.2" y="170.8">10</text>
<text x="60.2" y="172.6">12</text>
<text x="133.1" y="172.6">11</text>
<text x="134" y="169.1">7</text>
<text x="134" y="170.8">9</text>
<text x="144.3" y="169.1">8</text>
<text x="144.3" y="170.8">10</text>
<text x="144.3" y="172.6">12</text>
<text x="22.9" y="176.8">VCC3V3</text>
<text x="49" y="174.3">13</text>
<text x="49" y="176.1">15</text>
<text x="60.2" y="174.3">14</text>
<text x="60.2" y="176.1">16</text>
<text x="133.1" y="174.3">13</text>
<text x="133.1" y="176.1">15</text>
<text x="144.3" y="174.3">14</text>
<text x="144.3" y="176.1">16</text>
<text x="215" y="176.1">Title</text>
<text x="215" y="181.4">Size</text>
<text x="216.7" y="183.1">B</text>
<text x="222" y="181.4">Document Number</text>
<text x="223.7" y="183.1">Base Board : Counter Input &amp; Alarm Circuit</text>
<text x="272.8" y="181.4">Rev</text>
<text x="274.5" y="183.1">1.0</text>
<text x="215" y="186.6">Date:</text>
<text x="224.1" y="186.6">Monday, September 14, 2015</text>
<text x="250" y="186.6">Sheet</text>
<text x="258.8" y="186.6">1</text>
<text x="264.1" y="186.6">of</text>
<text x="269.3" y="186.6">4</text>
</g>
<g font-size="1.6" fill="#000080">
<text x="115.7" y="32.8" transform="rotate(90 115.7 32.8)">R1</text>
<text x="216.7" y="35.9">R2</text>
<text x="85.3" y="41.2">D1</text>
<text x="102.8" y="41.2">ISO1</text>
<text x="115.7" y="38" transform="rotate(90 115.7 38)">4K7</text>
<text x="129.1" y="39.4">R4</text>
<text x="134.3" y="39.4">120R</text>
<text x="193.9" y="41.2">D2</text>
<text x="211.5" y="41.2">ISO2</text>
<text x="216.7" y="37.7">4K7</text>
<text x="71.3" y="42.9">R3</text>
<text x="71.3" y="44.7">10K</text>
<text x="85.3" y="42.9">1N4148</text>
<text x="102.8" y="42.9">TLP281</text>
<text x="114" y="45" transform="rotate(90 114 45)">MMBT2222LT1G</text>
<text x="115.7" y="45" transform="rotate(90 115.7 45)">Q1</text>
<text x="123.8" y="42.9">U1A</text>
<text x="123.8" y="44.7">74LVC14</text>
<text x="179.9" y="42.9">R5</text>
<text x="179.9" y="44.7">10K</text>
<text x="193.9" y="42.9">1N4148</text>
<text x="211.5" y="42.9">TLP281</text>
<text x="222.6" y="45" transform="rotate(90 222.6 45)">MMBT2222LT1G</text>
<text x="224.4" y="45" transform="rotate(90 224.4 45)">Q2</text>
<text x="232.5" y="42.9">U1B</text>
<text x="232.5" y="44.7">74LVC14</text>
<text x="243" y="44.7">R6</text>
<text x="243" y="46.4">120R</text>
<text x="74.8" y="53.4">R9</text>
<text x="104.6" y="51.7">R7</text>
<text x="104.6" y="53.4">4K7</text>
<text x="183.4" y="53.4">R10</text>
<text x="213.2" y="51.7">R8</text>
<text x="213.2" y="53.4">4K7</text>
<text x="74.8" y="55.2">2K2</text>
<text x="183.4" y="55.2">2K2</text>
<text x="27.4" y="60.5">J1</text>
<text x="70.1" y="62.5" transform="rotate(90 70.1 62.5)">MMBT2222LT1G</text>
<text x="71.9" y="62.5" transform="rotate(90 71.9 62.5)">Q3</text>
<text x="136.1" y="60.5">J2</text>
<text x="178.8" y="62.5" transform="rotate(90 178.8 62.5)">MMBT2222LT1G</text>
<text x="180.6" y="62.5" transform="rotate(90 180.6 62.5)">Q4</text>
<text x="52" y="69.2">R11</text>
<text x="52" y="71">120R</text>
<text x="160.6" y="69.2">R12</text>
<text x="160.6" y="71">120R</text>
<text x="225.5" y="69.2">C1</text>
<text x="230.7" y="69.2">104</text>
<text x="27.4" y="72.7">BR-350MLH-3P</text>
<text x="60.7" y="72.7">R13</text>
<text x="60.7" y="74.5">4K7</text>
<text x="136.1" y="72.7">BR-350MLH-3P</text>
<text x="169.4" y="72.7">R14</text>
<text x="169.4" y="74.5">4K7</text>
<text x="199.2" y="78">U1C</text>
<text x="222" y="78">U1D</text>
<text x="244.8" y="78">U1E</text>
<text x="267.5" y="78">U1F</text>
<text x="199.2" y="79.7">74LVC14</text>
<text x="222" y="79.7">74LVC14</text>
<text x="244.8" y="79.7">74LVC14</text>
<text x="267.5" y="79.7">74LVC14</text>
<text x="81.8" y="88.5">LS1</text>
<text x="120.3" y="86.7">J3</text>
<text x="201" y="88.5">LS2</text>
<text x="237.8" y="86.7">J4</text>
<text x="59" y="99">R15</text>
<text x="64.2" y="99">24R/3216</text>
<text x="81.8" y="100.8">DS1E-S-DC5V</text>
<text x="115.1" y="99">BR-350MLH-3P</text>
<text x="178.2" y="99">R16</text>
<text x="183.4" y="99">24R/3216</text>
<text x="201" y="100.8">DS1E-S-DC5V</text>
<text x="232.5" y="99">BR-350MLH-3P</text>
<text x="55.5" y="106">D3</text>
<text x="60.7" y="106">1N4148</text>
<text x="174.7" y="106">D4</text>
<text x="179.9" y="106">1N4148</text>
<text x="41.5" y="111.3">R17</text>
<text x="46.7" y="111.3">2K2</text>
<text x="55.5" y="111.3">D5</text>
<text x="60.7" y="111.3">3pi Red LED</text>
<text x="160.6" y="111.3">R18</text>
<text x="165.9" y="111.3">2K2</text>
<text x="174.7" y="111.3">D6</text>
<text x="179.9" y="111.3">3pi Red LED</text>
<text x="73.7" y="115.1" transform="rotate(90 73.7 115.1)">MMBT2222LT1G</text>
<text x="75.4" y="115.1" transform="rotate(90 75.4 115.1)">Q5</text>
<text x="192.8" y="115.1" transform="rotate(90 192.8 115.1)">MMBT2222LT1G</text>
<text x="194.6" y="115.1" transform="rotate(90 194.6 115.1)">Q6</text>
<text x="53.7" y="125.3">R19</text>
<text x="172.9" y="125.3">R20</text>
<text x="53.7" y="127">4K7</text>
<text x="172.9" y="127">4K7</text>
<text x="157.8" y="143.2" transform="rotate(90 157.8 143.2)">R21</text>
<text x="163" y="143.2" transform="rotate(90 163 143.2)">R22</text>
<text x="168.3" y="143.2" transform="rotate(90 168.3 143.2)">R23</text>
<text x="173.5" y="143.2" transform="rotate(90 173.5 143.2)">R24</text>
<text x="178.8" y="143.2" transform="rotate(90 178.8 143.2)">R25</text>
<text x="184.1" y="143.2" transform="rotate(90 184.1 143.2)">R26</text>
<text x="157.8" y="148.4" transform="rotate(90 157.8 148.4)">1K3</text>
<text x="163" y="148.4" transform="rotate(90 163 148.4)">1K3</text>
<text x="168.3" y="148.4" transform="rotate(90 168.3 148.4)">1K3</text>
<text x="173.5" y="148.4" transform="rotate(90 173.5 148.4)">1K3</text>
<text x="178.8" y="148.4" transform="rotate(90 178.8 148.4)">1K3</text>
<text x="184.1" y="148.4" transform="rotate(90 184.1 148.4)">1K3</text>
<text x="157.8" y="153.7" transform="rotate(90 157.8 153.7)">D7</text>
<text x="163" y="153.7" transform="rotate(90 163 153.7)">D8</text>
<text x="168.3" y="153.7" transform="rotate(90 168.3 153.7)">D9</text>
<text x="173.5" y="153.7" transform="rotate(90 173.5 153.7)">D10 3pi YLED</text>
<text x="178.8" y="153.7" transform="rotate(90 178.8 153.7)">D11 3pi YLED</text>
<text x="184.1" y="153.7" transform="rotate(90 184.1 153.7)">D12 3pi YLED</text>
<text x="52" y="158.6">J5</text>
<text x="52" y="160.3">HEADER 8X2 2.0mm</text>
<text x="136.1" y="158.6">J6</text>
<text x="136.1" y="160.3">HEADER 8X2 2.0mm</text>
<text x="157.8" y="157.2" transform="rotate(90 157.8 157.2)">3pi YLED</text>
<text x="163" y="157.2" transform="rotate(90 163 157.2)">3pi YLED</text>
<text x="168.3" y="157.2" transform="rotate(90 168.3 157.2)">3pi YLED</text>
</g>
<g font-size="1.6" fill="#f00">
<text x="136.5" y="41.2">R_TIM3_CH2</text>
<text x="148.4" y="41.9">R_TIM3_CH2</text>
<text x="248.6" y="41.2">TIM4_CH2</text>
<text x="260.5" y="41.9">TIM4_CH2</text>
<text x="103.2" y="88.5">Alarm_B1</text>
<text x="220.6" y="88.5">Alarm_B2</text>
<text x="33.1" y="92">Alarm_Com1</text>
<text x="103.2" y="95.5">Alarm_A1</text>
<text x="103.2" y="92">Alarm_Com1</text>
<text x="152.2" y="92">Alarm_Com2</text>
<text x="220.6" y="92">Alarm_Com2</text>
<text x="220.6" y="95.5">Alarm_A2</text>
<text x="25.2" y="119">PD8</text>
<text x="33.1" y="118.3">PD8</text>
<text x="142.4" y="119">Alarm2</text>
<text x="152.2" y="118.3">Alarm2</text>
<text x="66.4" y="167.3">nUART_RXD3</text>
<text x="66.4" y="165.6">nMOD_STS</text>
<text x="66.4" y="163.9">nMOD_ACT</text>
<text x="81.8" y="164.5">nMOD_ACT</text>
<text x="81.8" y="166.3">nMOD_STS</text>
<text x="66.4" y="170.9">PD8_IND</text>
<text x="66.4" y="172.6">Alarm2_IND</text>
<text x="66.4" y="169.1">nUART_TXD3</text>
<text x="81.8" y="171.6">PD8_IND</text>
<text x="81.8" y="173.3">Alarm2_IND</text>
<text x="81.8" y="168.1">nUART_RXD3</text>
<text x="81.8" y="169.8">nUART_TXD3</text>
</g>
<g font-size="1.3">
<text x="41.5" y="20">5</text>
<text x="94" y="20">4</text>
<text x="146.6" y="20">3</text>
<text x="199.2" y="20">2</text>
<text x="251.8" y="20">1</text>
<text x="13.9" y="42.4">D</text>
<text x="278.5" y="42.4">D</text>
<text x="13.9" y="84">C</text>
<text x="278.5" y="84">C</text>
<text x="13.9" y="125.7">B</text>
<text x="278.5" y="125.7">B</text>
<text x="13.9" y="167.3">A</text>
<text x="278.5" y="167.3">A</text>
<text x="41.5" y="188.3">5</text>
<text x="94" y="188.3">4</text>
<text x="146.6" y="188.3">3</text>
<text x="199.2" y="188.3">2</text>
<text x="251.8" y="188.3">1</text>
</g>
</svg>
